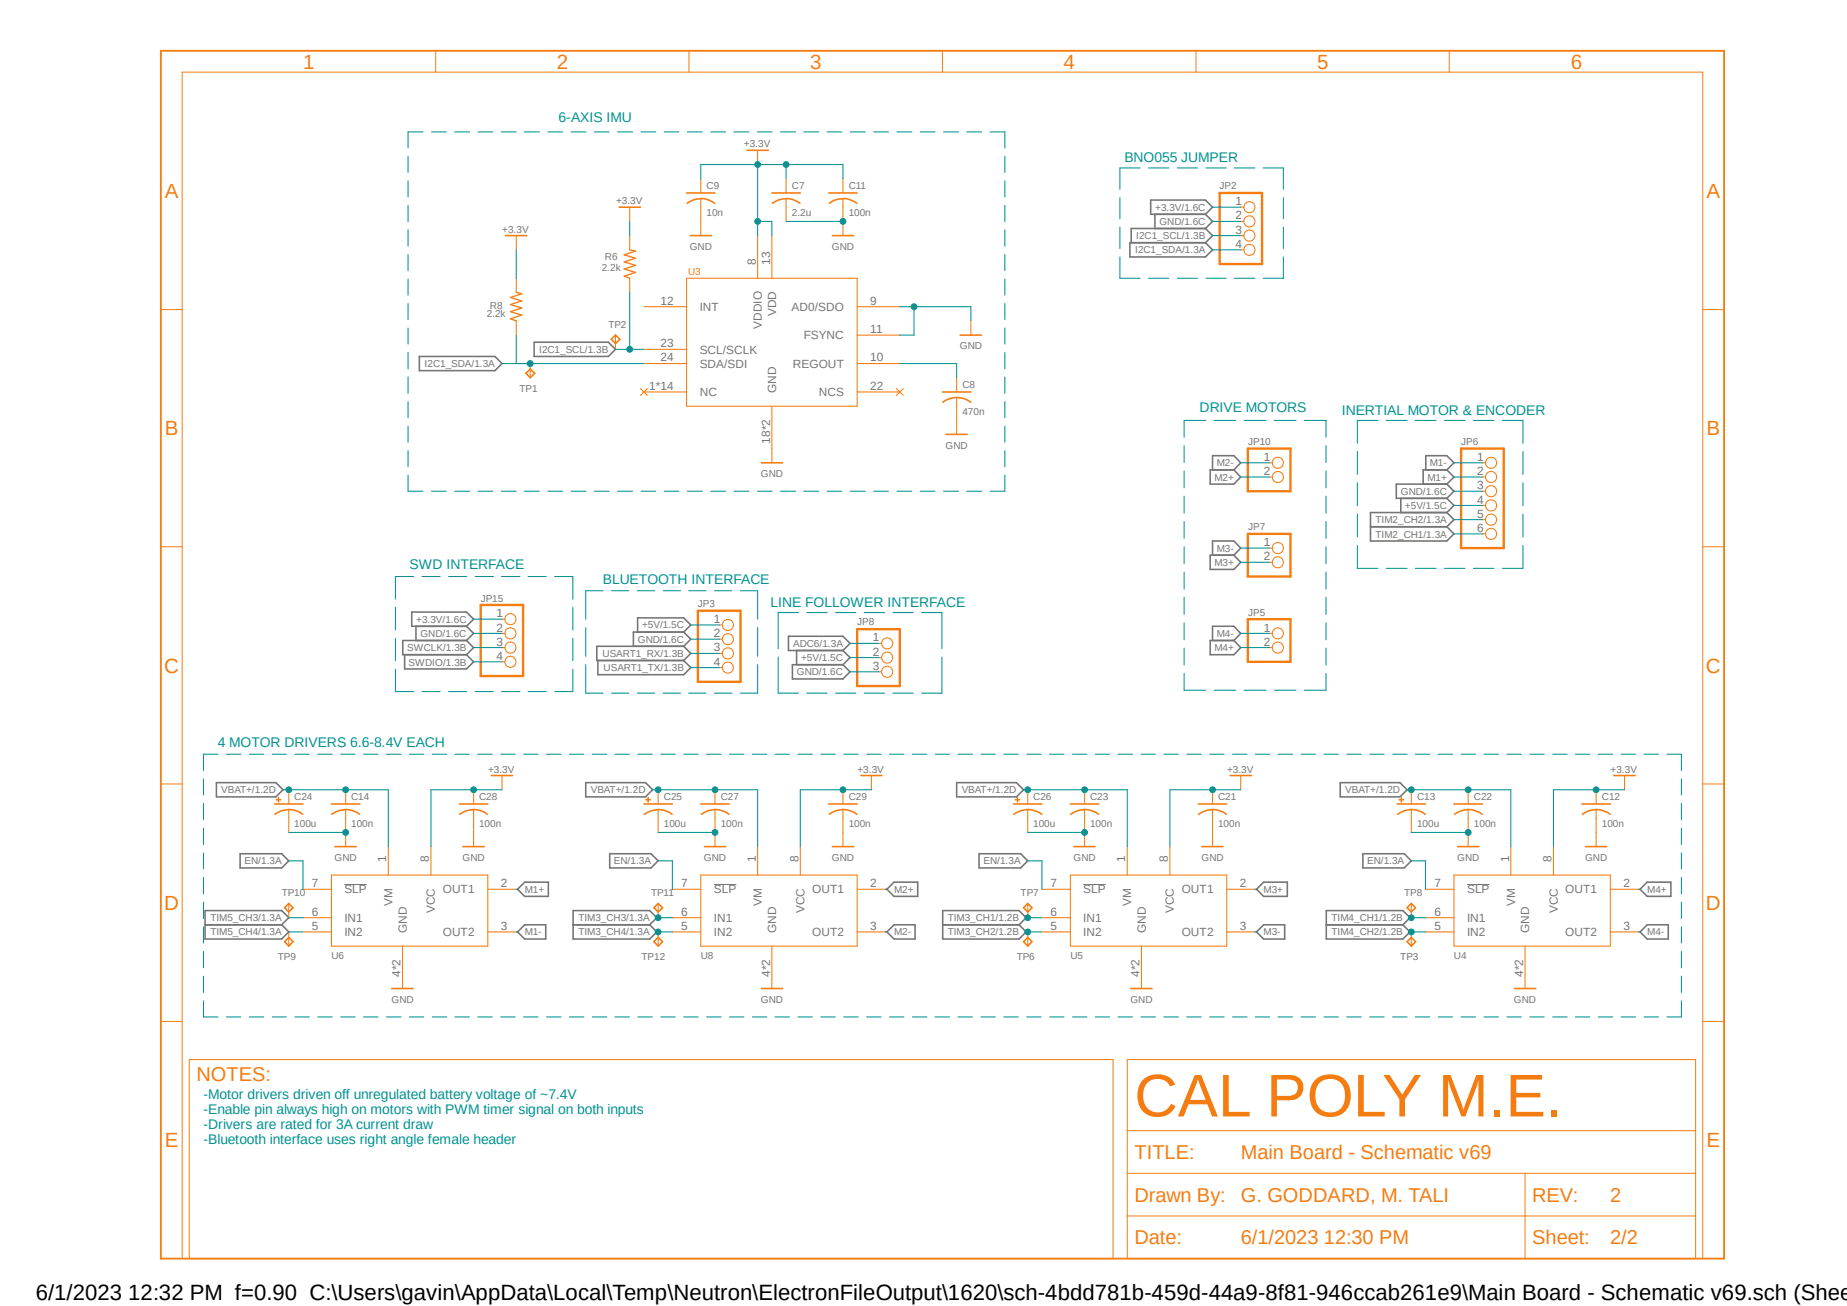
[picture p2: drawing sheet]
<svg xmlns="http://www.w3.org/2000/svg" width="297mm" height="210mm" viewBox="0 0 297 210" stroke-linecap="round" stroke-linejoin="round" font-family="sans-serif">
<path d="M25.4 7.9l252.2 195M277.6 7.9l-252.2 195" fill="none" stroke="#fff" stroke-width=".16"/>
<path d="M55.4 142.2h3.6M114.8 142.2h3.6M174.2 142.2h3.6M235.9 142.2h3.6" fill="none" stroke="#757575" stroke-width=".16"/>
<g fill="none" stroke="#757575" stroke-width=".25">
<path d="M181.7 39h12.1l1.2 1.2-1.2 1.1h-12.1zM185 32.2h8.8l1.2 1.1-1.2 1.2h-8.8zM185.7 34.5v2.2M193.8 34.5l1.2 1.1-1.2 1.1M193.8 36.7h-11.9v2.3M193.8 36.7l1.2 1.2-1.2 1.1M67.4 57.3h12.2l1.1 1.2-1.1 1.1h-12.2zM85.9 55h11.9l1.2 1.2-1.2 1.1h-11.9zM194.6 75.6h3.8l1.1 1.1-1.1 1.2h-3.8zM195 75.6v-2.3h3.4l1.1 1.1-1.1 1.2M229.3 75.6v-2.3h3.4l1.1 1.1-1.1 1.2M232.7 77.9l1.1 1.1-1.1 1.1"/>
<path d="M232.7 77.9h-8.2v2.2h8.2M232.7 75.6l1.1 1.1-1.1 1.2M232.7 75.6h-3.8v2.3M66.2 98.4h8.8l1.2 1.2-1.2 1.1h-8.8zM194.6 89.3h3.8l1.1 1.1-1.1 1.2h-3.8zM195 89.3v-2.3h3.4l1.1 1.1-1.1 1.2M220.4 84.7h12.3M225.3 80.1v2.3M232.7 82.4h-12.3v4.6h12.3l1.1-1.1-1.1-1.2M232.7 82.4l1.1 1.2-1.1 1.1M232.7 80.1l1.1 1.2-1.1 1.1M65.1 105.3v2.3h9.9l1.2-1.2-1.2-1.1"/>
<path d="M66.9 100.7v2.3M75 100.7l1.2 1.2-1.2 1.1M75 103h-10.2v2.3h10.2M75 103l1.2 1.1-1.2 1.2M96.1 106.2v2.3h13.8l1.2-1.1-1.2-1.2M102.5 101.6v-2.2h7.4l1.2 1.1-1.2 1.1M109.9 101.6l1.2 1.2-1.2 1.1M109.9 103.9h-13.9v2.3h13.9M109.9 101.6h-8v2.3M109.9 103.9l1.2 1.2-1.2 1.1M126.8 102.3h8.8l1.1 1.2-1.1 1.1h-8.8zM127.4 106.9h8.2l1.1 1.1-1.1 1.2h-8.2z"/>
<path d="M128.1 104.6v2.3M135.6 104.6l1.1 1.1-1.1 1.2M194.6 103h3.8l1.1 1.1-1.1 1.2h-3.8zM195 103v-2.3h3.4l1.1 1.2-1.1 1.1M34.8 125.9h9.6l1.1 1.1-1.1 1.1h-9.6zM38.6 137.3h6.7l1.1 1.1-1.1 1.2h-6.7zM94.2 125.9h9.6l1.1 1.1-1.1 1.1h-9.6zM98 137.3h6.7l1.1 1.1-1.1 1.2h-6.7zM153.8 125.9h9.6l1.2 1.1-1.2 1.1h-9.6zM157.4 137.3h6.7l1.2 1.1-1.2 1.2h-6.7zM215.5 125.9h9.6l1.2 1.1-1.2 1.1h-9.6zM219.2 137.3h6.6l1.1 1.1-1.1 1.2h-6.6z"/>
<path d="M33 148.7h12.3M33 146.4h12.3l1.1 1.2-1.1 1.1 1.1 1.2-1.1 1.1h-12.3zM83.2 143l1.2-1.1h3.8v2.2h-3.8zM83.2 149.9l1.2-1.2h3.4v2.3h-3.4zM92.2 148.7h12.3M92.2 146.4h12.3l1.1 1.2-1.1 1.1 1.1 1.2-1.1 1.1h-12.3zM143.8 141.9h3.8v2.2h-3.8l-1.2-1.1zM143.8 148.7h3.4v2.3h-3.4l-1.2-1.1zM151.6 148.7h12.3M151.6 146.4h12.3l1.1 1.2-1.1 1.1 1.1 1.2-1.1 1.1h-12.3zM202.1 143l1.1-1.1h3.8v2.2h-3.8zM203.2 148.7h3.4v2.3h-3.4l-1.1-1.1z"/>
<path d="M213.3 148.7h12.3M213.3 146.4h12.3l1.1 1.2-1.1 1.1 1.1 1.2-1.1 1.1h-12.3zM264.9 141.9h3.8v2.2h-3.8l-1.2-1.1zM264.9 148.7h3.4v2.3h-3.4l-1.2-1.1z"/>
</g>
<g fill="none" stroke="#f57c10" stroke-width=".16">
<path d="M70.1 8.2v3.4M110.8 8.2v3.4M151.6 8.2v3.4M192.3 8.2v3.4M233 8.2v3.4M25.9 49.8h3.4M273.8 49.8h3.4M25.9 87.9h3.4M273.8 87.9h3.4M25.9 126.1h3.4M273.8 126.1h3.4M25.9 164.3h3.4"/>
<path d="M30.4 170.4h148.6v32h-148.6zM181.3 170.4h91.4v32h-91.4zM273.8 164.3h3.4M181.3 188.7h91.4M181.3 195.5h91.4M181.3 181.8h91.4M245.2 188.7v13.7M29.3 202.4v-190.8h244.5v190.8"/>
</g>
<path d="M25.9 8.2h251.3v194.2h-251.3z" fill="none" stroke="#f57c10" stroke-width=".3"/>
<g fill="none" stroke="#f57c10" stroke-width=".25">
<path d="M81.3 37.9h3.4M99.6 33.3h3.4M110.4 31h4.6M111 37.9h3.4M112.7 31.9a4 4 0 0 1 2.2 .8M112.7 32a3.5 3.5 0 0 0-2.2 .7M120.1 24.2h3.5M124.1 31h4.6M126.4 31.9a4 4 0 0 1 2.3 .8M126.4 32a3.3 3.3 0 0 0-2.2 .7M133.3 31h4.5M133.9 37.9h3.4"/>
<path d="M135.6 31.9a4 4 0 0 1 2.2 .8M135.6 32a3.3 3.3 0 0 0-2.3 .7M154.4 53.9h3.4M122.4 74.4h3.5M151.6 63h4.5M151.6 64.7a3.7 3.7 0 0 1 4.5 0M152.1 69.8h3.4M44.2 129.3h4.5M44.2 130.9a3.7 3.7 0 0 1 4.5 0M53.3 129.3h4.6M53.3 130.9a3.7 3.7 0 0 1 4.5 0M53.8 136.1h3.5"/>
<path d="M73.9 129.3h4.5M73.9 130.9a3.6 3.6 0 0 1 4.5 0M74.4 136.1h3.5M79 124.7h3.4M112.7 129.3h4.6M112.8 130.9a3.6 3.6 0 0 1 4.4 0M113.3 136.1h3.4M133.3 129.3h4.5M133.3 130.9a3.6 3.6 0 0 1 4.5 0M133.9 136.1h3.4M138.4 124.7h3.4M172.1 129.3h4.6"/>
<path d="M172.2 130.9a3.7 3.7 0 0 1 4.5 0M172.7 136.1h3.4M192.7 129.3h4.6M192.7 130.9a3.6 3.6 0 0 1 4.5 0M193.3 136.1h3.4M197.8 124.7h3.5M233.8 129.3h4.6M233.9 130.9a3.6 3.6 0 0 1 4.4 0M234.4 136.1h3.4M254.4 129.3h4.6M254.5 130.9a3.6 3.6 0 0 1 4.4 0M255 136.1h3.4"/>
<path d="M259.5 124.7h3.4M63 159h3.4M122.4 159h3.5M181.8 159h3.5M243.5 159h3.5"/>
</g>
<g fill="none" stroke="#f57c10" stroke-width=".17">
<path d="M83 37.9v2.3M101.3 33.3v2.3M101.3 37.9v2.3M112.7 28.7v2.3M112.7 32v5.9M121.8 24.2v2.3M121.8 37.9v6.8M124.1 37.9v6.8M126.4 28.7v2.3M126.4 32v3.6M135.6 28.7v2.3M135.6 32v5.9"/>
<path d="M83 44.7v2.3M83 51.6v2.3M101.3 44.7v2.3M103.5 49.3h6.9M103.5 58.5h6.9M103.5 56.2h6.9M110.4 44.7h27.4v20.6h-27.4zM137.8 49.3h6.9M137.8 58.5h6.9M137.8 53.9h6.9M156.1 51.6v2.3M103 62.5l1.1 1.1"/>
<path d="M103.5 63h6.9M104.1 62.5l-1.1 1.1M124.1 65.3v9.1M137.8 63h6.9M144.1 62.5l1.1 1.1M145.2 62.5l-1.1 1.1M153.8 60.7v2.3M153.8 63.9v5.9M204.1 74.4h.5M204.1 76.7h.5M238.4 74.4h.5M238.4 76.7h.5"/>
<path d="M238.4 79h.5M80.7 99.6h.5M204.1 88.1h.5M204.1 90.4h.5M238.4 81.3h.5M238.4 83.6h.5M238.4 85.9h.5M80.7 101.9h.5M80.7 104.1h.5M80.7 106.4h.5M115.7 100.5h.5M115.7 102.8h.5"/>
<path d="M115.7 105.1h.5M115.7 107.4h.5M141.3 103.5h.5M141.3 105.7h.5M141.3 108h.5M204.1 101.9h.5M204.1 104.1h.5M46.4 130.2v1.4M55.6 127v2.3M55.6 130.2v5.9M62.4 136.1v4.6M69.3 136.1v4.6"/>
<path d="M76.2 127v2.3M76.2 130.2v5.9M80.7 124.7v2.3M115 127v2.3M115 130.2v5.9M121.8 136.1v4.6M128.7 136.1v4.6M135.6 127v2.3M135.6 130.2v5.9M140.1 124.7v2.3M174.4 127v2.3M174.4 130.2v5.9"/>
<path d="M181.3 136.1v4.6M188.1 136.1v4.6M195 127v2.3M195 130.2v5.9M199.5 124.7v2.3M236.1 127v2.3M236.1 130.2v5.9M243 136.1v4.6M249.8 136.1v4.6M256.7 127v2.3M256.7 130.2v5.9M261.2 124.7v2.3"/>
<path d="M48.7 143h4.6M48.7 149.9h4.6M48.7 147.6h4.6M53.3 140.7h25.1v11.4h-25.1zM64.7 152.1v6.9M78.4 143h4.6M78.4 149.9h4.6M108.1 143h4.6M108.1 149.9h4.6M108.1 147.6h4.6M112.7 140.7h25.1v11.4h-25.1zM124.1 152.1v6.9"/>
<path d="M137.8 143h4.6M137.8 149.9h4.6M167.6 143h4.5M167.6 149.9h4.5M167.6 147.6h4.5M172.1 140.7h25.2v11.4h-25.2zM183.6 152.1v6.9M197.3 143h4.5M197.3 149.9h4.5M229.2 143h4.6M229.2 149.9h4.6M229.2 147.6h4.6"/>
<path d="M233.8 140.7h25.2v11.4h-25.2zM245.2 152.1v6.9M259 143h4.5M259 149.9h4.5"/>
<circle cx="205.5" cy="74.4" r=".89"/>
<circle cx="205.5" cy="76.7" r=".89"/>
<circle cx="239.8" cy="74.4" r=".89"/>
<circle cx="239.8" cy="76.7" r=".89"/>
<circle cx="239.8" cy="79" r=".89"/>
<circle cx="82.1" cy="99.6" r=".89"/>
<circle cx="205.5" cy="88.1" r=".89"/>
<circle cx="205.5" cy="90.4" r=".89"/>
<circle cx="239.8" cy="81.3" r=".89"/>
<circle cx="239.8" cy="83.6" r=".89"/>
<circle cx="239.8" cy="85.9" r=".89"/>
<circle cx="82.1" cy="101.9" r=".89"/>
<circle cx="82.1" cy="104.1" r=".89"/>
<circle cx="82.1" cy="106.4" r=".89"/>
<circle cx="117" cy="100.5" r=".89"/>
<circle cx="117" cy="102.8" r=".89"/>
<circle cx="117" cy="105.1" r=".89"/>
<circle cx="117" cy="107.4" r=".89"/>
<circle cx="142.7" cy="108" r=".89"/>
<circle cx="142.7" cy="103.5" r=".89"/>
<circle cx="142.7" cy="105.7" r=".89"/>
<circle cx="205.5" cy="104.1" r=".89"/>
<circle cx="205.5" cy="101.9" r=".89"/>
</g>
<path d="M200.7 72.1h6.8v6.9h-6.8zM234.9 72.1h6.9v16h-6.9zM77.3 97.3h6.8v11.4h-6.8zM112.2 98.2h6.9v11.4h-6.9zM200.7 85.9h6.8v6.8h-6.8zM200.7 99.6h6.8v6.8h-6.8zM137.8 101.2h6.9v9.1h-6.9z" fill="none" stroke="#f57c10" stroke-width=".38"/>
<path d="M83 47l.9 .2-1.8 .6 1.8 .6-1.8 .6 1.8 .5-1.8 .6 1.8 .6-1.8 .6 .9 .3M101.3 40.2l.9 .2-1.8 .6 1.8 .5-1.8 .6 1.8 .6-1.8 .6 1.8 .5-1.8 .6 .9 .3" fill="none" stroke="#f57c10" stroke-width=".21"/>
<path d="M44.4 128.6h.8v.1h-.8z" fill-rule="evenodd" fill="#f57c10"/>
<path d="M44.4 128.6h.8v.1h-.8z" fill="none" stroke="#f57c10" stroke-width=".16"/>
<path d="M44.7 128.2h.1v.8h-.1z" fill-rule="evenodd" fill="#f57c10"/>
<path d="M44.7 128.2h.1v.8h-.1z" fill="none" stroke="#f57c10" stroke-width=".16"/>
<path d="M46.4 127v2.3M46.4 131.6v2.3M105.8 130.2v1.4" fill="none" stroke="#f57c10" stroke-width=".17"/>
<path d="M103.5 129.3h4.6M103.6 130.9a3.6 3.6 0 0 1 4.5 0" fill="none" stroke="#f57c10" stroke-width=".25"/>
<path d="M103.8 128.6h.8v.1h-.8z" fill-rule="evenodd" fill="#f57c10"/>
<path d="M103.8 128.6h.8v.1h-.8z" fill="none" stroke="#f57c10" stroke-width=".16"/>
<path d="M104.2 128.2h.1v.8h-.1z" fill-rule="evenodd" fill="#f57c10"/>
<path d="M104.2 128.2h.1v.8h-.1z" fill="none" stroke="#f57c10" stroke-width=".16"/>
<path d="M105.8 127v2.3M105.8 131.6v2.3M165.3 130.2v1.4" fill="none" stroke="#f57c10" stroke-width=".17"/>
<path d="M163 129.3h4.6M163 130.9a3.7 3.7 0 0 1 4.5 0" fill="none" stroke="#f57c10" stroke-width=".25"/>
<path d="M163.2 128.6h.8v.1h-.8z" fill-rule="evenodd" fill="#f57c10"/>
<path d="M163.2 128.6h.8v.1h-.8z" fill="none" stroke="#f57c10" stroke-width=".16"/>
<path d="M163.6 128.2h.1v.8h-.1z" fill-rule="evenodd" fill="#f57c10"/>
<path d="M163.6 128.2h.1v.8h-.1z" fill="none" stroke="#f57c10" stroke-width=".16"/>
<path d="M165.3 127v2.3M165.3 131.6v2.3M226.9 130.2v1.4" fill="none" stroke="#f57c10" stroke-width=".17"/>
<path d="M224.7 129.3h4.5M224.7 130.9a3.6 3.6 0 0 1 4.5 0" fill="none" stroke="#f57c10" stroke-width=".25"/>
<path d="M225 128.6h.7v.1h-.7z" fill-rule="evenodd" fill="#f57c10"/>
<path d="M225 128.6h.7v.1h-.7z" fill="none" stroke="#f57c10" stroke-width=".16"/>
<path d="M225.3 128.2h.1v.8h-.1z" fill-rule="evenodd" fill="#f57c10"/>
<path d="M225.3 128.2h.1v.8h-.1z" fill="none" stroke="#f57c10" stroke-width=".16"/>
<g fill="none" stroke="#f57c10" stroke-width=".17">
<path d="M199.5 33.3h.5M199.5 35.6h.5M199.5 37.9h.5M85.3 58.5v2.2M99 53.9v2.3M199.5 40.2h.5M226.9 127v2.3M226.9 131.6v2.3M46.4 145.3v2.3M46.4 149.9v2.2M105.8 145.3v2.3M105.8 149.9v2.2"/>
<path d="M165.3 145.3v2.3M165.3 149.9v2.2M226.9 145.3v2.3M226.9 149.9v2.2"/>
<circle cx="200.9" cy="33.3" r=".89"/>
<circle cx="200.9" cy="35.6" r=".89"/>
<circle cx="200.9" cy="37.9" r=".89"/>
<circle cx="200.9" cy="40.2" r=".89"/>
</g>
<path d="M85.3 59.4l.7 .6-.7 .7-.7-.7zM99 53.9l.7 .7-.7 .6-.7-.6zM45.8 146l.6-.7 .7 .7-.7 .6zM45.8 151.4l.6-.7 .7 .7-.7 .7zM105.2 146l.6-.7 .8 .7-.8 .6zM105.8 150.7l.8 .7-.8 .7-.6-.7zM164.6 146l.7-.7 .6 .7-.6 .6zM164.6 151.4l.7-.7 .6 .7-.6 .7zM226.3 151.4l.6-.7 .7 .7-.7 .7zM226.9 145.3l.7 .7-.7 .6-.6-.6z" fill="none" stroke="#f57c10" stroke-width=".25"/>
<path d="M196.1 31h6.8v11.5h-6.8z" fill="none" stroke="#f57c10" stroke-width=".38"/>
<path d="M112.7 28.7v-2.2h22.9v2.2M121.8 26.5v11.4M121.8 35.6h2.3v2.3M126.4 26.5v2.2" fill="none" stroke="#009292" stroke-width=".17"/>
<circle cx="121.8" cy="26.5" r=".46" fill="#009292"/>
<circle cx="121.8" cy="26.5" r=".46" fill="none" stroke="#009292" stroke-width=".16"/>
<circle cx="126.4" cy="26.5" r=".46" fill="#009292"/>
<circle cx="126.4" cy="26.5" r=".46" fill="none" stroke="#009292" stroke-width=".16"/>
<circle cx="121.8" cy="35.6" r=".46" fill="#009292"/>
<circle cx="121.8" cy="35.6" r=".46" fill="none" stroke="#009292" stroke-width=".16"/>
<path d="M80.7 127h-11.4v9.1" fill="none" stroke="#009292" stroke-width=".17"/>
<circle cx="76.2" cy="127" r=".46" fill="#009292"/>
<circle cx="76.2" cy="127" r=".46" fill="none" stroke="#009292" stroke-width=".16"/>
<path d="M140.1 127h-11.4v9.1" fill="none" stroke="#009292" stroke-width=".17"/>
<circle cx="135.6" cy="127" r=".46" fill="#009292"/>
<circle cx="135.6" cy="127" r=".46" fill="none" stroke="#009292" stroke-width=".16"/>
<path d="M199.5 127h-11.4v9.1" fill="none" stroke="#009292" stroke-width=".17"/>
<circle cx="195" cy="127" r=".46" fill="#009292"/>
<circle cx="195" cy="127" r=".46" fill="none" stroke="#009292" stroke-width=".16"/>
<path d="M261.2 127h-11.4v9.1" fill="none" stroke="#009292" stroke-width=".17"/>
<circle cx="256.7" cy="127" r=".46" fill="#009292"/>
<circle cx="256.7" cy="127" r=".46" fill="none" stroke="#009292" stroke-width=".16"/>
<path d="M101.3 35.6v2.3M126.4 35.6h9.2M195 33.3h4.5M83 40.2v4.5M76.2 99.6h4.5" fill="none" stroke="#009292" stroke-width=".17"/>
<circle cx="135.6" cy="35.6" r=".46" fill="#009292"/>
<circle cx="135.6" cy="35.6" r=".46" fill="none" stroke="#009292" stroke-width=".16"/>
<path d="M144.7 49.3h11.4v2.3M147 49.3v4.6h-2.3" fill="none" stroke="#009292" stroke-width=".17"/>
<circle cx="147" cy="49.3" r=".46" fill="#009292"/>
<circle cx="147" cy="49.3" r=".46" fill="none" stroke="#009292" stroke-width=".16"/>
<path d="M46.4 133.9h9.2" fill="none" stroke="#009292" stroke-width=".17"/>
<circle cx="55.6" cy="133.9" r=".46" fill="#009292"/>
<circle cx="55.6" cy="133.9" r=".46" fill="none" stroke="#009292" stroke-width=".16"/>
<path d="M105.8 133.9h9.2" fill="none" stroke="#009292" stroke-width=".17"/>
<circle cx="115" cy="133.9" r=".46" fill="#009292"/>
<circle cx="115" cy="133.9" r=".46" fill="none" stroke="#009292" stroke-width=".16"/>
<path d="M165.3 133.9h9.1" fill="none" stroke="#009292" stroke-width=".17"/>
<circle cx="174.4" cy="133.9" r=".46" fill="#009292"/>
<circle cx="174.4" cy="133.9" r=".46" fill="none" stroke="#009292" stroke-width=".16"/>
<path d="M226.9 133.9h9.2" fill="none" stroke="#009292" stroke-width=".17"/>
<circle cx="236.1" cy="133.9" r=".46" fill="#009292"/>
<circle cx="236.1" cy="133.9" r=".46" fill="none" stroke="#009292" stroke-width=".16"/>
<path d="M195 35.6h4.5M99 56.2h4.5M101.3 47v9.2M144.7 58.5h9.1v2.2M233.8 79h4.6M76.2 101.9h4.5M111.1 102.8h4.6M136.7 108h4.6" fill="none" stroke="#009292" stroke-width=".17"/>
<circle cx="101.3" cy="56.2" r=".46" fill="#009292"/>
<circle cx="101.3" cy="56.2" r=".46" fill="none" stroke="#009292" stroke-width=".16"/>
<path d="M195 37.9h4.5M80.7 58.5h22.8M83 53.9v4.6" fill="none" stroke="#009292" stroke-width=".17"/>
<circle cx="85.3" cy="58.5" r=".46" fill="#009292"/>
<circle cx="85.3" cy="58.5" r=".46" fill="none" stroke="#009292" stroke-width=".16"/>
<path d="M195 40.2h4.5M45.5 127h16.9v9.1" fill="none" stroke="#009292" stroke-width=".17"/>
<circle cx="55.6" cy="127" r=".46" fill="#009292"/>
<circle cx="55.6" cy="127" r=".46" fill="none" stroke="#009292" stroke-width=".16"/>
<circle cx="46.4" cy="127" r=".46" fill="#009292"/>
<circle cx="46.4" cy="127" r=".46" fill="none" stroke="#009292" stroke-width=".16"/>
<path d="M104.9 127h16.9v9.1" fill="none" stroke="#009292" stroke-width=".17"/>
<circle cx="115" cy="127" r=".46" fill="#009292"/>
<circle cx="115" cy="127" r=".46" fill="none" stroke="#009292" stroke-width=".16"/>
<circle cx="105.8" cy="127" r=".46" fill="#009292"/>
<circle cx="105.8" cy="127" r=".46" fill="none" stroke="#009292" stroke-width=".16"/>
<path d="M164.6 127h16.7v9.1" fill="none" stroke="#009292" stroke-width=".17"/>
<circle cx="174.4" cy="127" r=".46" fill="#009292"/>
<circle cx="174.4" cy="127" r=".46" fill="none" stroke="#009292" stroke-width=".16"/>
<circle cx="165.3" cy="127" r=".46" fill="#009292"/>
<circle cx="165.3" cy="127" r=".46" fill="none" stroke="#009292" stroke-width=".16"/>
<path d="M226.3 127h16.7v9.1" fill="none" stroke="#009292" stroke-width=".17"/>
<circle cx="236.1" cy="127" r=".46" fill="#009292"/>
<circle cx="236.1" cy="127" r=".46" fill="none" stroke="#009292" stroke-width=".16"/>
<circle cx="226.9" cy="127" r=".46" fill="#009292"/>
<circle cx="226.9" cy="127" r=".46" fill="none" stroke="#009292" stroke-width=".16"/>
<path d="M233.8 76.7h4.6M233.8 74.4h4.6M83 143h.2M83 149.9h.2M105.6 147.6h2.5" fill="none" stroke="#009292" stroke-width=".17"/>
<circle cx="105.8" cy="147.6" r=".46" fill="#009292"/>
<circle cx="105.8" cy="147.6" r=".46" fill="none" stroke="#009292" stroke-width=".16"/>
<path d="M105.6 149.9h2.5" fill="none" stroke="#009292" stroke-width=".17"/>
<circle cx="105.8" cy="149.9" r=".46" fill="#009292"/>
<circle cx="105.8" cy="149.9" r=".46" fill="none" stroke="#009292" stroke-width=".16"/>
<path d="M199.5 76.7h4.6M199.5 74.4h4.6M142.4 143h.2M142.4 149.9h.2M165 147.6h2.6" fill="none" stroke="#009292" stroke-width=".17"/>
<circle cx="165.3" cy="147.6" r=".46" fill="#009292"/>
<circle cx="165.3" cy="147.6" r=".46" fill="none" stroke="#009292" stroke-width=".16"/>
<path d="M165 149.9h2.6" fill="none" stroke="#009292" stroke-width=".17"/>
<circle cx="165.3" cy="149.9" r=".46" fill="#009292"/>
<circle cx="165.3" cy="149.9" r=".46" fill="none" stroke="#009292" stroke-width=".16"/>
<path d="M199.5 90.4h4.6M199.5 88.1h4.6M201.8 143h.3M201.8 149.9h.3M226.7 147.6h2.5" fill="none" stroke="#009292" stroke-width=".17"/>
<circle cx="226.9" cy="147.6" r=".46" fill="#009292"/>
<circle cx="226.9" cy="147.6" r=".46" fill="none" stroke="#009292" stroke-width=".16"/>
<path d="M226.7 149.9h2.5" fill="none" stroke="#009292" stroke-width=".17"/>
<circle cx="226.9" cy="149.9" r=".46" fill="#009292"/>
<circle cx="226.9" cy="149.9" r=".46" fill="none" stroke="#009292" stroke-width=".16"/>
<g fill="none" stroke="#009292" stroke-width=".17">
<path d="M65.6 25.1v2.6M65.6 29.1v2.6M65.6 33v2.6M65.6 37v2.6M68 21.2h-2.4v2.6M69.4 21.2h2.4M73.1 21.2h2.4M76.9 21.2h2.3M80.6 21.2h2.4M84.3 21.2h2.4M88.1 21.2h2.4M91.8 21.2h2.4"/>
<path d="M95.6 21.2h2.4M99.3 21.2h2.4M103.1 21.2h2.4M106.8 21.2h2.4M110.5 21.2h2.4M114.3 21.2h2.4M118 21.2h2.4M121.8 21.2h2.4M125.5 21.2h2.4M129.2 21.2h2.5M133 21.2h2.4M136.7 21.2h2.4"/>
<path d="M140.5 21.2h2.4M144.2 21.2h2.4M148 21.2h2.4M151.7 21.2h2.4M155.4 21.2h2.5M159.2 21.2h2.4v2.6M161.6 25.1v2.6M161.6 29.1v2.6M161.6 33v2.6M161.6 37v2.6M180.1 31.8v3.4M180.1 36.5v3.5"/>
<path d="M183.3 27h-3.2v3.4M184.7 27h3.3M189.3 27h3.3M193.9 27h3.3M198.5 27h3.3M203.1 27h3.3v3.4M206.4 31.8v3.4M206.4 36.5v3.5M65.6 40.9v2.6M65.6 44.9v2.6M65.6 48.8v2.6M65.6 52.7v2.6"/>
<path d="M65.6 56.7v2.6M161.6 40.9v2.6M161.6 44.9v2.6M161.6 48.8v2.6M161.6 52.7v2.6M161.6 56.7v2.6M180.1 41.3v3.4h3.2M184.7 44.7h3.3M189.3 44.7h3.3M193.9 44.7h3.3M198.5 44.7h3.3M206.4 41.3v3.4h-3.3"/>
<path d="M65.6 60.6v2.6M65.6 64.6v2.6M65.6 68.5v2.6M65.6 72.5v2.6M65.6 76.4v2.6h2.4M69.4 79h2.4M73.1 79h2.4M76.9 79h2.3M80.6 79h2.4M84.3 79h2.4M88.1 79h2.4M91.8 79h2.4"/>
<path d="M95.6 79h2.4M99.3 79h2.4M103.1 79h2.4M106.8 79h2.4M110.5 79h2.4M114.3 79h2.4M118 79h2.4M121.8 79h2.4M125.5 79h2.4M129.2 79h2.5M133 79h2.4M136.7 79h2.4"/>
<path d="M140.5 79h2.4M144.2 79h2.4M148 79h2.4M151.7 79h2.4M155.4 79h2.5M161.6 76.4v2.6h-2.4M161.6 60.6v2.6M161.6 64.6v2.6M161.6 68.5v2.6M161.6 72.5v2.6M190.4 71.7v2.7M190.4 75.7v2.7"/>
<path d="M190.4 79.8v2.7M193.9 67.6h-3.5v2.7M195.2 67.6h3.5M200.1 67.6h3.5M204.9 67.6h3.5M209.8 67.6h3.4v2.7M213.2 71.7v2.7M213.2 75.7v2.7M213.2 79.8v2.7M218.3 72.6v3.7M218.3 77.6v3.7M221.6 67.6h-3.3v3.7"/>
<path d="M222.9 67.6h3.4M227.6 67.6h3.3M232.3 67.6h3.3M236.9 67.6h3.3M241.6 67.6h3.3v3.7M244.9 72.6v3.7M244.9 77.6v3.7M63.6 97.7v3.6M66.5 92.7h-2.9v3.7M67.9 92.7h2.9M72.1 92.7h3M76.4 92.7h2.9"/>
<path d="M80.6 92.7h3M84.9 92.7h2.9M89.2 92.7h2.9v3.7M92.1 97.7v3.6M97 95h-2.8v4.6M98.3 95h2.8M102.5 95h2.8M106.6 95h2.8M110.7 95h2.8M114.9 95h2.8M119 95h2.8v4.6M128.4 98.5h-3.3v5.8"/>
<path d="M129.8 98.5h3.2M134.4 98.5h3.2M139 98.5h3.2M143.6 98.5h3.3M148.2 98.5h3.3v5.8M190.4 83.9v2.7M190.4 87.9v2.7M190.4 92v2.7M190.4 96.1v2.7M213.2 83.9v2.7M213.2 87.9v2.7M213.2 92v2.7"/>
<path d="M213.2 96.1v2.7M218.3 82.7v3.7M218.3 87.7v3.7h3.3M222.9 91.4h3.4M227.6 91.4h3.3M232.3 91.4h3.3M233.8 83.6h4.6M233.8 81.3h4.6M233.8 85.9h4.6M236.9 91.4h3.3M244.9 87.7v3.7h-3.3M244.9 82.7v3.7"/>
<path d="M63.6 102.7v3.6M63.6 107.6v3.6h2.9M67.9 111.2h2.9M72.1 111.2h3M76.2 104.1h4.5M76.2 106.4h4.5M76.4 111.2h2.9M80.6 111.2h3M84.9 111.2h2.9M92.1 107.6v3.6h-2.9M92.1 102.7v3.6M94.2 100.9v4.6"/>
<path d="M94.2 106.9v4.6h2.8M98.3 111.5h2.8M102.5 111.5h2.8M106.6 111.5h2.8M110.7 111.5h2.8M111.1 100.5h4.6M111.1 105.1h4.6M111.1 107.4h4.6M114.9 111.5h2.8M121.8 106.9v4.6h-2.8M121.8 100.9v4.6M125.1 105.7v5.8h3.3"/>
<path d="M129.8 111.5h3.2M134.4 111.5h3.2M136.7 105.7h4.6M136.7 103.5h4.6M139 111.5h3.2M143.6 111.5h3.3M151.5 105.7v5.8h-3.3M190.4 100.2v2.7M190.4 104.2v2.7M190.4 108.3v2.7h3.5M195.2 111h3.5M199.5 104.1h4.6"/>
<path d="M199.5 101.9h4.6M200.1 111h3.5M204.9 111h3.5M213.2 108.3v2.7h-3.4M213.2 100.2v2.7M213.2 104.2v2.7M32.7 125.3v2.5M32.7 129.2v2.6M32.7 133.2v2.6M32.7 137.2v2.5M35.1 121.3h-2.4v2.6M36.4 121.3h2.3"/>
<path d="M40.1 121.3h2.3M43.8 121.3h2.3M46.4 138.4h2.3v4.6M47.4 121.3h2.3M51.1 121.3h2.3M54.8 121.3h2.3M58.5 121.3h2.3M62.1 121.3h2.4M65.8 121.3h2.4M69.5 121.3h2.3M73.2 121.3h2.3M76.8 121.3h2.4"/>
<path d="M80.5 121.3h2.3M84.2 121.3h2.3M87.9 121.3h2.3M91.6 121.3h2.3M95.2 121.3h2.4M98.9 121.3h2.3M102.6 121.3h2.3M105.8 138.4h2.3v4.6M106.3 121.3h2.3M109.9 121.3h2.4M113.6 121.3h2.4M117.3 121.3h2.3"/>
<path d="M121 121.3h2.3M124.6 121.3h2.4M128.3 121.3h2.3M132 121.3h2.3M135.7 121.3h2.3M139.4 121.3h2.3M143 121.3h2.4M146.7 121.3h2.4M150.4 121.3h2.3M154.1 121.3h2.3M157.7 121.3h2.4M161.4 121.3h2.3"/>
<path d="M165.1 121.3h2.3M165.3 138.4h2.3v4.6M168.8 121.3h2.3M172.5 121.3h2.3M176.1 121.3h2.3M179.8 121.3h2.3M183.5 121.3h2.3M187.2 121.3h2.3M190.8 121.3h2.4M194.5 121.3h2.3M198.2 121.3h2.3M201.8 121.3h2.4"/>
<path d="M205.5 121.3h2.4M209.2 121.3h2.3M212.9 121.3h2.3M216.6 121.3h2.3M220.3 121.3h2.3M223.9 121.3h2.4M226.9 138.4h2.3v4.6M227.6 121.3h2.3M231.3 121.3h2.3M234.9 121.3h2.4M238.6 121.3h2.4M242.3 121.3h2.3"/>
<path d="M246 121.3h2.3M249.7 121.3h2.3M253.3 121.3h2.4M257 121.3h2.3M260.7 121.3h2.3M264.4 121.3h2.3M268.1 121.3h2.3v2.6M270.4 125.3v2.5M270.4 129.2v2.6M270.4 133.2v2.6M270.4 137.2v2.5M32.7 141.1v2.6"/>
<path d="M32.7 145.1v2.6M32.7 149.1v2.5M32.7 153v2.6M32.7 157v2.6M46.4 149.9h2.3M46.4 147.6h2.3M263.5 143h.2M263.5 149.9h.2M270.4 141.1v2.6M270.4 145.1v2.6M270.4 149.1v2.5M270.4 153v2.6"/>
<path d="M270.4 157v2.6M32.7 161v2.5h2.4M36.4 163.5h2.3M40.1 163.5h2.3M43.8 163.5h2.3M47.4 163.5h2.3M51.1 163.5h2.3M54.8 163.5h2.3M58.5 163.5h2.3M62.1 163.5h2.4M65.8 163.5h2.4M69.5 163.5h2.3"/>
<path d="M73.2 163.5h2.3M76.8 163.5h2.4M80.5 163.5h2.3M84.2 163.5h2.3M87.9 163.5h2.3M91.6 163.5h2.3M95.2 163.5h2.4M98.9 163.5h2.3M102.6 163.5h2.3M106.3 163.5h2.3M109.9 163.5h2.4M113.6 163.5h2.4"/>
<path d="M117.3 163.5h2.3M121 163.5h2.3M124.6 163.5h2.4M128.3 163.5h2.3M132 163.5h2.3M135.7 163.5h2.3M139.4 163.5h2.3M143 163.5h2.4M146.7 163.5h2.4M150.4 163.5h2.3M154.1 163.5h2.3M157.7 163.5h2.4"/>
<path d="M161.4 163.5h2.3M165.1 163.5h2.3M168.8 163.5h2.3M172.5 163.5h2.3M176.1 163.5h2.3M179.8 163.5h2.3M183.5 163.5h2.3M187.2 163.5h2.3M190.8 163.5h2.4M194.5 163.5h2.3M198.2 163.5h2.3M201.8 163.5h2.4"/>
<path d="M205.5 163.5h2.4M209.2 163.5h2.3M212.9 163.5h2.3M216.6 163.5h2.3M220.3 163.5h2.3M223.9 163.5h2.4M227.6 163.5h2.3M231.3 163.5h2.3M234.9 163.5h2.4M238.6 163.5h2.4M242.3 163.5h2.3M246 163.5h2.3"/>
<path d="M249.7 163.5h2.3M253.3 163.5h2.4M257 163.5h2.3M260.7 163.5h2.3M264.4 163.5h2.3M270.4 161v2.5h-2.3"/>
</g>
<text font-size="9.7" fill="#f57c10" x="182.4" y="179.5">CAL POLY M.E.</text>
<text font-size="3.6" x="5.8" y="209">6/1/2023 12:32 PM f=0.90 C:\Users\gavin\AppData\Local\Temp\Neutron\ElectronFileOutput\1620\sch-4bdd781b-459d-44a9-8f81-946ccab261e9\Main Board - Schematic v69.sch (Sheet</text>
<g font-size="3.3" fill="#f57c10">
<text x="48.8" y="11">1</text>
<text x="89.5" y="11">2</text>
<text x="130.3" y="11">3</text>
<text x="171" y="11">4</text>
<text x="211.8" y="11">5</text>
<text x="252.6" y="11">6</text>
<text x="26.5" y="31.8">A</text>
<text x="274.4" y="31.8">A</text>
<text x="26.5" y="70">B</text>
<text x="274.4" y="70">B</text>
<text x="26.4" y="108.2">C</text>
<text x="274.3" y="108.2">C</text>
<text x="26.4" y="146.3">D</text>
<text x="274.3" y="146.3">D</text>
<text x="26.5" y="184.4">E</text>
<text x="274.4" y="184.4">E</text>
</g>
<g font-size="3.2" fill="#f57c10">
<text x="31.6" y="173.8">NOTES:</text>
<text x="182.4" y="186.4">TITLE:</text>
<text x="199.6" y="186.4">Main Board - Schematic v69</text>
<text x="182.4" y="193.3">Drawn By:</text>
<text x="199.6" y="193.3">G. GODDARD, M. TALI</text>
<text x="246.4" y="193.3">REV:</text>
<text x="258.9" y="193.3">2</text>
<text x="182.4" y="200.1">Date:</text>
<text x="199.6" y="200.1">6/1/2023 12:30 PM</text>
<text x="246.4" y="200.1">Sheet:</text>
<text x="258.9" y="200.1">2/2</text>
</g>
<g font-size="2.2" fill="#009292">
<text x="89.8" y="19.6">6-AXIS IMU</text>
<text x="180.8" y="26">BNO055 JUMPER</text>
<text x="192.9" y="66.2">DRIVE MOTORS</text>
<text x="215.8" y="66.7">INERTIAL MOTOR &amp; ENCODER</text>
<text x="65.9" y="91.6">SWD INTERFACE</text>
<text x="96.9" y="93.9">BLUETOOTH INTERFACE</text>
<text x="123.9" y="97.5">LINE FOLLOWER INTERFACE</text>
<text x="35" y="120.1">4 MOTOR DRIVERS 6.6-8.4V EACH</text>
<text x="32.7" y="176.7">-Motor drivers driven off unregulated battery voltage of ~7.4V</text>
<text x="32.7" y="179.2">-Enable pin always high on motors with PWM timer signal on both inputs</text>
<text x="32.7" y="181.6">-Drivers are rated for 3A current draw</text>
<text x="32.7" y="184">-Bluetooth interface uses right angle female header</text>
</g>
<g font-size="1.9" fill="#757575">
<text x="198.7" y="33">1</text>
<text x="198.7" y="35.3">2</text>
<text x="198.7" y="37.5">3</text>
<text x="198.7" y="39.8">4</text>
<text x="121.5" y="42.6" transform="rotate(-90 121.5 42.6)">8</text>
<text x="123.8" y="42.6" transform="rotate(-90 123.8 42.6)">13</text>
<text x="106.2" y="49">12</text>
<text x="112.5" y="50">INT</text>
<text x="122.5" y="52.9" transform="rotate(-90 122.5 52.9)">VDDIO</text>
<text x="124.8" y="50.9" transform="rotate(-90 124.8 50.9)">VDD</text>
<text x="127.3" y="50">AD0/SDO</text>
<text x="140" y="49">9</text>
<text x="140" y="53.6">11</text>
<text x="106.2" y="55.8">23</text>
<text x="106.2" y="58.1">24</text>
<text x="112.5" y="56.9">SCL/SCLK</text>
<text x="112.5" y="59.1">SDA/SDI</text>
<text x="127.5" y="59.1">REGOUT</text>
<text x="129.2" y="54.5">FSYNC</text>
<text x="140" y="58.1">10</text>
<text x="104.4" y="62.7">1*14</text>
<text x="112.5" y="63.7">NC</text>
<text x="124.8" y="63.2" transform="rotate(-90 124.8 63.2)">GND</text>
<text x="131.7" y="63.7">NCS</text>
<text x="140" y="62.7">22</text>
<text x="123.8" y="71.3" transform="rotate(-90 123.8 71.3)">18*2</text>
<text x="203.2" y="74.1">1</text>
<text x="203.2" y="76.4">2</text>
<text x="237.5" y="74.1">1</text>
<text x="237.5" y="76.4">2</text>
<text x="237.5" y="78.7">3</text>
<text x="237.5" y="81">4</text>
<text x="237.5" y="83.3">5</text>
<text x="203.2" y="87.8">1</text>
<text x="237.5" y="85.6">6</text>
<text x="203.2" y="90.1">2</text>
<text x="79.8" y="99.3">1</text>
<text x="79.8" y="101.6">2</text>
<text x="114.8" y="100.2">1</text>
<text x="203.2" y="101.6">1</text>
<text x="79.8" y="103.8">3</text>
<text x="79.8" y="106.1">4</text>
<text x="114.8" y="102.4">2</text>
<text x="114.8" y="104.7">3</text>
<text x="114.8" y="107">4</text>
<text x="140.4" y="103.1">1</text>
<text x="140.4" y="105.4">2</text>
<text x="140.4" y="107.7">3</text>
<text x="203.2" y="103.8">2</text>
<text x="50.1" y="142.7">7</text>
<text x="55.4" y="143.7">SLP</text>
<text x="62.1" y="138.6" transform="rotate(-90 62.1 138.6)">1</text>
<text x="69" y="138.6" transform="rotate(-90 69 138.6)">8</text>
<text x="71.2" y="143.7">OUT1</text>
<text x="80.5" y="142.7">2</text>
<text x="109.6" y="142.7">7</text>
<text x="114.8" y="143.7">SLP</text>
<text x="121.5" y="138.6" transform="rotate(-90 121.5 138.6)">1</text>
<text x="128.4" y="138.6" transform="rotate(-90 128.4 138.6)">8</text>
<text x="130.6" y="143.7">OUT1</text>
<text x="140" y="142.7">2</text>
<text x="169" y="142.7">7</text>
<text x="174.2" y="143.7">SLP</text>
<text x="180.9" y="138.6" transform="rotate(-90 180.9 138.6)">1</text>
<text x="187.8" y="138.6" transform="rotate(-90 187.8 138.6)">8</text>
<text x="190" y="143.7">OUT1</text>
<text x="199.3" y="142.7">2</text>
<text x="230.7" y="142.7">7</text>
<text x="235.9" y="143.7">SLP</text>
<text x="242.7" y="138.6" transform="rotate(-90 242.7 138.6)">1</text>
<text x="249.5" y="138.6" transform="rotate(-90 249.5 138.6)">8</text>
<text x="251.7" y="143.7">OUT1</text>
<text x="261.1" y="142.7">2</text>
<text x="50.1" y="149.5">5</text>
<text x="50.1" y="147.2">6</text>
<text x="55.4" y="148.3">IN1</text>
<text x="63.1" y="145.6" transform="rotate(-90 63.1 145.6)">VM</text>
<text x="69.9" y="146.9" transform="rotate(-90 69.9 146.9)">VCC</text>
<text x="80.5" y="149.5">3</text>
<text x="109.6" y="149.5">5</text>
<text x="109.6" y="147.2">6</text>
<text x="114.8" y="148.3">IN1</text>
<text x="122.5" y="145.6" transform="rotate(-90 122.5 145.6)">VM</text>
<text x="129.4" y="146.9" transform="rotate(-90 129.4 146.9)">VCC</text>
<text x="140" y="149.5">3</text>
<text x="169" y="149.5">5</text>
<text x="169" y="147.2">6</text>
<text x="174.2" y="148.3">IN1</text>
<text x="181.9" y="145.6" transform="rotate(-90 181.9 145.6)">VM</text>
<text x="188.8" y="146.9" transform="rotate(-90 188.8 146.9)">VCC</text>
<text x="199.3" y="149.5">3</text>
<text x="230.7" y="149.5">5</text>
<text x="230.7" y="147.2">6</text>
<text x="235.9" y="148.3">IN1</text>
<text x="243.6" y="145.6" transform="rotate(-90 243.6 145.6)">VM</text>
<text x="250.5" y="146.9" transform="rotate(-90 250.5 146.9)">VCC</text>
<text x="261.1" y="149.5">3</text>
<text x="55.4" y="150.5">IN2</text>
<text x="65.4" y="150" transform="rotate(-90 65.4 150)">GND</text>
<text x="71.2" y="150.5">OUT2</text>
<text x="114.8" y="150.5">IN2</text>
<text x="124.8" y="150" transform="rotate(-90 124.8 150)">GND</text>
<text x="130.6" y="150.5">OUT2</text>
<text x="174.2" y="150.5">IN2</text>
<text x="184.2" y="150" transform="rotate(-90 184.2 150)">GND</text>
<text x="190" y="150.5">OUT2</text>
<text x="235.9" y="150.5">IN2</text>
<text x="245.9" y="150" transform="rotate(-90 245.9 150)">GND</text>
<text x="251.7" y="150.5">OUT2</text>
<text x="64.4" y="157.1" transform="rotate(-90 64.4 157.1)">4*2</text>
<text x="123.8" y="157.1" transform="rotate(-90 123.8 157.1)">4*2</text>
<text x="183.2" y="157.1" transform="rotate(-90 183.2 157.1)">4*2</text>
<text x="244.9" y="157.1" transform="rotate(-90 244.9 157.1)">4*2</text>
</g>
<g font-size="1.6" fill="#757575">
<text x="119.6" y="23.7">+3.3V</text>
<text x="99.1" y="32.9">+3.3V</text>
<text x="113.6" y="34.8">10n</text>
<text x="113.6" y="30.4">C9</text>
<text x="127.3" y="34.8">2.2u</text>
<text x="127.3" y="30.4">C7</text>
<text x="136.5" y="34.8">100n</text>
<text x="136.5" y="30.4">C11</text>
<text x="185.8" y="33.9">+3.3V/1.6C</text>
<text x="196.1" y="30.4">JP2</text>
<text x="80.8" y="37.4">+3.3V</text>
<text x="97.3" y="41.9">R6</text>
<text x="110.9" y="40.1">GND</text>
<text x="133.8" y="40.1">GND</text>
<text x="182.5" y="40.7">I2C1_SDA/1.3A</text>
<text x="182.7" y="38.4">I2C1_SCL/1.3B</text>
<text x="186.4" y="36.2">GND/1.6C</text>
<text x="96.8" y="43.5">2.2k</text>
<text x="78.3" y="51.1">2.2k</text>
<text x="78.8" y="49.7">R8</text>
<text x="97.8" y="52.7">TP2</text>
<text x="68.3" y="59">I2C1_SDA/1.3A</text>
<text x="86.7" y="56.7">I2C1_SCL/1.3B</text>
<text x="154.3" y="56.1">GND</text>
<text x="83.5" y="63">TP1</text>
<text x="154.8" y="62.4">C8</text>
<text x="154.8" y="66.8">470n</text>
<text x="200.7" y="71.6">JP10</text>
<text x="234.9" y="71.6">JP6</text>
<text x="122.3" y="76.7">GND</text>
<text x="152.1" y="72.1">GND</text>
<text x="195.3" y="77.3">M2+</text>
<text x="195.7" y="75">M2-</text>
<text x="229.5" y="77.3">M1+</text>
<text x="229.9" y="75">M1-</text>
<text x="225.3" y="79.6">GND/1.6C</text>
<text x="225.9" y="81.9">+5V/1.5C</text>
<text x="195.7" y="88.7">M3-</text>
<text x="200.7" y="85.3">JP7</text>
<text x="221.2" y="84.2">TIM2_CH2/1.3A</text>
<text x="221.2" y="86.4">TIM2_CH1/1.3A</text>
<text x="195.3" y="91">M3+</text>
<text x="66.9" y="100.2">+3.3V/1.6C</text>
<text x="77.3" y="96.7">JP15</text>
<text x="103.3" y="101">+5V/1.5C</text>
<text x="112.2" y="97.6">JP3</text>
<text x="137.8" y="100.6">JP8</text>
<text x="200.7" y="99">JP5</text>
<text x="65.5" y="104.7">SWCLK/1.3B</text>
<text x="65.7" y="107">SWDIO/1.3B</text>
<text x="67.6" y="102.4">GND/1.6C</text>
<text x="96.9" y="105.6">USART1_RX/1.3B</text>
<text x="97.1" y="107.9">USART1_TX/1.3B</text>
<text x="102.6" y="103.3">GND/1.6C</text>
<text x="127.6" y="104">ADC6/1.3A</text>
<text x="128.8" y="106.3">+5V/1.5C</text>
<text x="195.3" y="104.7">M4+</text>
<text x="195.7" y="102.4">M4-</text>
<text x="128.1" y="108.6">GND/1.6C</text>
<text x="78.5" y="124.2">+3.3V</text>
<text x="137.9" y="124.2">+3.3V</text>
<text x="197.3" y="124.2">+3.3V</text>
<text x="259" y="124.2">+3.3V</text>
<text x="35.6" y="127.6">VBAT+/1.2D</text>
<text x="47.3" y="128.7">C24</text>
<text x="56.5" y="128.7">C14</text>
<text x="77" y="128.7">C28</text>
<text x="95" y="127.6">VBAT+/1.2D</text>
<text x="106.8" y="128.7">C25</text>
<text x="115.9" y="128.7">C27</text>
<text x="136.5" y="128.7">C29</text>
<text x="154.6" y="127.6">VBAT+/1.2D</text>
<text x="166.2" y="128.7">C26</text>
<text x="175.3" y="128.7">C23</text>
<text x="195.9" y="128.7">C21</text>
<text x="216.3" y="127.6">VBAT+/1.2D</text>
<text x="227.9" y="128.7">C13</text>
<text x="237" y="128.7">C22</text>
<text x="257.6" y="128.7">C12</text>
<text x="47.3" y="133.1">100u</text>
<text x="56.5" y="133.1">100n</text>
<text x="77" y="133.1">100n</text>
<text x="106.8" y="133.1">100u</text>
<text x="115.9" y="133.1">100n</text>
<text x="136.5" y="133.1">100n</text>
<text x="166.2" y="133.1">100u</text>
<text x="175.3" y="133.1">100n</text>
<text x="195.9" y="133.1">100n</text>
<text x="227.9" y="133.1">100u</text>
<text x="237" y="133.1">100n</text>
<text x="257.6" y="133.1">100n</text>
<text x="39.3" y="139">EN/1.3A</text>
<text x="53.8" y="138.4">GND</text>
<text x="74.4" y="138.4">GND</text>
<text x="84.4" y="143.6">M1+</text>
<text x="98.7" y="139">EN/1.3A</text>
<text x="113.2" y="138.4">GND</text>
<text x="133.8" y="138.4">GND</text>
<text x="143.8" y="143.6">M2+</text>
<text x="158.2" y="139">EN/1.3A</text>
<text x="172.6" y="138.4">GND</text>
<text x="193.2" y="138.4">GND</text>
<text x="203.2" y="143.6">M3+</text>
<text x="219.8" y="139">EN/1.3A</text>
<text x="234.3" y="138.4">GND</text>
<text x="254.9" y="138.4">GND</text>
<text x="264.9" y="143.6">M4+</text>
<text x="33.8" y="148.1">TIM5_CH3/1.3A</text>
<text x="45.3" y="144.1">TP10</text>
<text x="93" y="148.1">TIM3_CH3/1.3A</text>
<text x="104.7" y="144.1">TP11</text>
<text x="152.4" y="148.1">TIM3_CH1/1.2B</text>
<text x="164.1" y="144.1">TP7</text>
<text x="214.1" y="148.1">TIM4_CH1/1.2B</text>
<text x="225.8" y="144.1">TP8</text>
<text x="33.8" y="150.4">TIM5_CH4/1.3A</text>
<text x="44.7" y="154.4">TP9</text>
<text x="53.3" y="154.2">U6</text>
<text x="84.4" y="150.4">M1-</text>
<text x="93" y="150.4">TIM3_CH4/1.3A</text>
<text x="103.2" y="154.4">TP12</text>
<text x="112.7" y="154.2">U8</text>
<text x="143.8" y="150.4">M2-</text>
<text x="152.4" y="150.4">TIM3_CH2/1.2B</text>
<text x="163.5" y="154.4">TP6</text>
<text x="172.1" y="154.2">U5</text>
<text x="203.2" y="150.4">M3-</text>
<text x="214.1" y="150.4">TIM4_CH2/1.2B</text>
<text x="225.2" y="154.4">TP3</text>
<text x="233.8" y="154.2">U4</text>
<text x="264.9" y="150.4">M4-</text>
<text x="62.9" y="161.2">GND</text>
<text x="122.3" y="161.2">GND</text>
<text x="181.8" y="161.2">GND</text>
<text x="243.5" y="161.2">GND</text>
</g>
<text font-size="1.6" fill="#f57c10" x="110.7" y="44.3">U3</text>
</svg>
